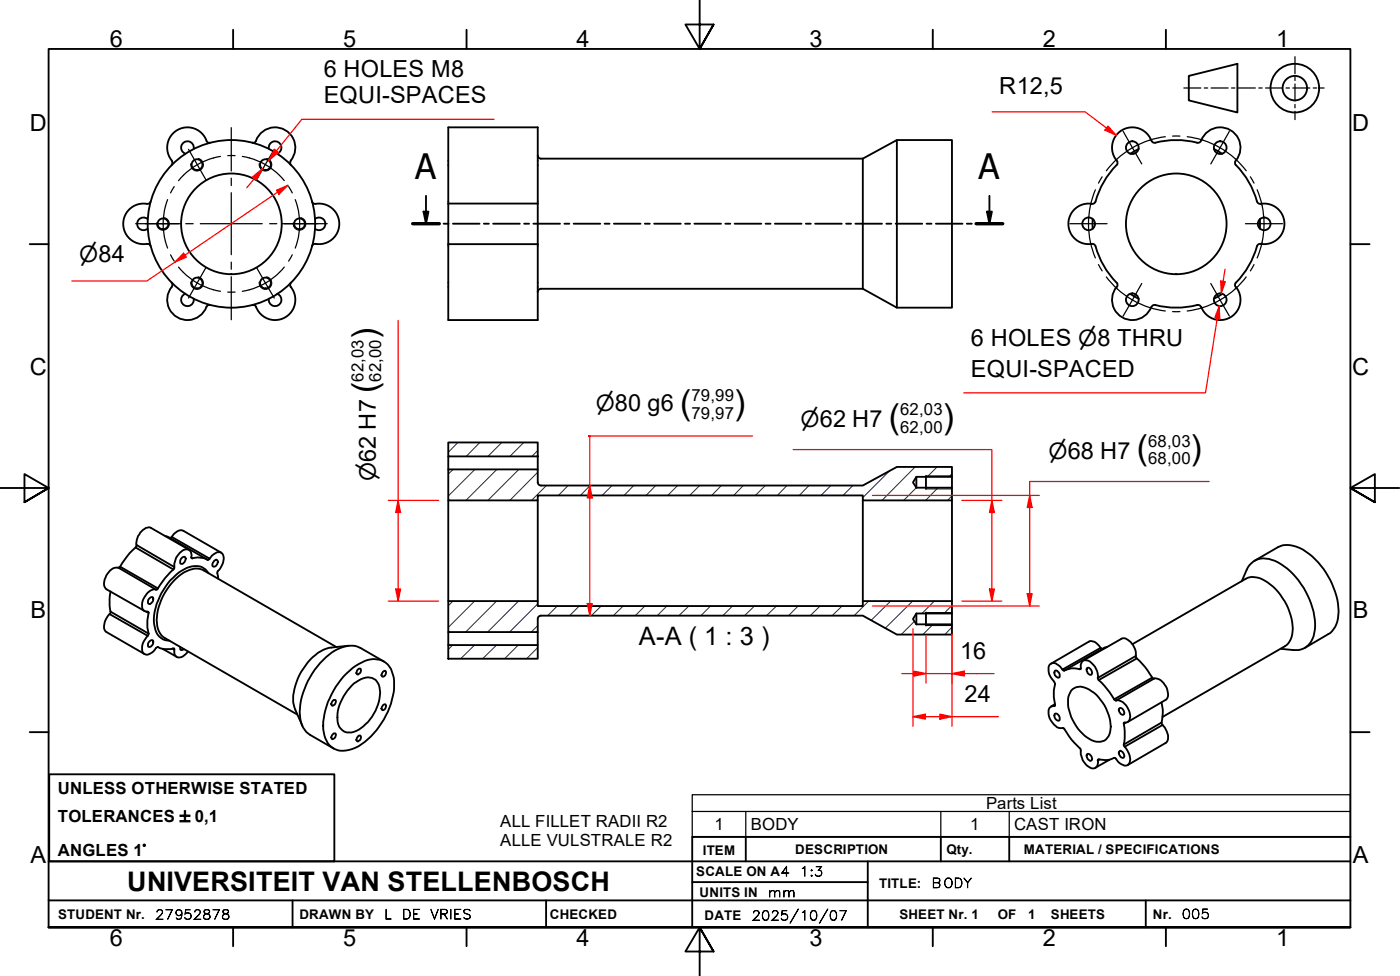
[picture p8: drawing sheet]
<svg xmlns="http://www.w3.org/2000/svg" width="287mm" height="200mm" viewBox="0 0 287 200" stroke-linecap="round" stroke-linejoin="round" font-family="sans-serif">
<!-- layer: Hatch -->
<g fill="none" stroke="#1e1e47" stroke-width=".21">
<path d="M93 96.2l-1.1 1M93.9 90.7l-2 2M97.4 96.2l-5.5 5.5M98.4 90.7l-2.8 2.8M101.9 96.2l-6.3 6.4M102.9 90.7l-2.8 2.8M106.4 96.2l-6.3 6.4M107.4 90.7l-2.8 2.8M110.3 96.8l-5.7 5.8M110.3 92.3l-1.2 1.2M112.1 99.5l-3.1 3.1M116.5 99.5l-1.9 2"/>
<path d="M121 99.5l-1.9 2M125.5 99.5l-2 2M130 99.5l-2 2M134.5 99.5l-2 2M139 99.5l-2 2M143.5 99.5l-2 2M148 99.5l-2 2M152.5 99.5l-2 2M157 99.5l-2.1 2M161.4 99.5l-2 2M165.9 99.5l-1.9 2M170.4 99.5l-2 2"/>
<path d="M174.9 99.5l-2 2M182.4 96.6l-5.4 5.4M187.7 95.7l-6.8 6.9M188 99.9l-2.6 2.7M192.2 95.7l-2 2M192.4 99.9l-2.5 2.7M195.3 97.1l-.7 .6M195.3 101.6l-.9 1M92.8 132.2l-.9 .9M92.9 123.2l-1 .9M97.3 123.2l-5.4 5.4M97.3 132.2l-2.8 2.8"/>
<path d="M101.9 123.2l-6.4 6.3M101.9 132.2l-2.9 2.8M106.3 132.2l-2.8 2.8M106.4 123.2l-6.4 6.3M110.3 132.7l-2.3 2.3M110.3 128.2l-1.3 1.3M110.3 123.8l-5.8 5.7M114.3 124.2l-2 2M118.8 124.2l-2 2M123.3 124.2l-2 2M127.8 124.2l-2 2M132.3 124.2l-2 2"/>
<path d="M136.8 124.2l-2 2M141.3 124.2l-2 2M145.7 124.2l-1.9 2M150.2 124.2l-1.9 2M154.7 124.2l-2 2M159.3 124.2l-2.1 2M163.7 124.2l-2 2M168.2 124.2l-2 2M172.7 124.2l-2 2M178.2 123.2l-3 3M182.7 123.2l-4 3.9M187.2 123.2l-5.6 5.5"/>
<path d="M187.6 127.3l-2.8 2.7M191.4 128l-2.1 2M191.6 123.2l-2.5 2.5M195.3 128.5l-1.5 1.5M195.3 124.1l-1.7 1.6"/>
</g>
<!-- layer: Visible Edges(ISO) -->
<g fill="none" stroke="#000" stroke-width=".38">
<path d="M39.7 30.5a1.3 1.3 0 0 0-.9-1.5 1.3 1.3 0 0 0-1.6 .9 1.3 1.3 0 0 0 .8 1.6M43.1 29.3a.62 .62 0 0 1-.7-.5 4.2 4.2 0 0 0-6.2-2.1 4.2 4.2 0 0 0-.9 6.5l-.1 .6M52.5 28.8a4.2 4.2 0 0 1 6.2-2.1 4.2 4.2 0 0 1 .8 6.5l.2 .6M52.5 28.8a.67 .67 0 0 1-.8 .5M55.1 30.5a1.3 1.3 0 0 1 1-1.5 1.3 1.3 0 0 1 1.6 .9 1.3 1.3 0 0 1-.8 1.6M91.9 26.1h18.4v39.5h-18.4zM110.3 31.8a.67 .67 0 0 0 .7 .7M110.9 32.5h66.1M177 32.5l7-3.8v34.4l-7-3.9M177 32.5v26.7M184 28.7h11.3v34.4h-11.3M229 33.8a18.2 18.2 0 0 0-4.4 7.7l-.7 .3"/>
<path d="M233.6 30.5l-1.8 1M236.2 28.8a4.2 4.2 0 0 0-6.2-2.1 4.2 4.2 0 0 0-.8 6.5l-.2 .6M236.2 28.8a.67 .67 0 0 0 .8 .5M237 29.2a17.2 17.2 0 0 1 8.6 0M246.3 28.8a.67 .67 0 0 1-.8 .5M246.4 28.8a4.2 4.2 0 0 1 6.1-2.1 4.2 4.2 0 0 1 .8 6.5l.2 .6M249 30.5l1.7 1M253.5 33.8a18.2 18.2 0 0 1 4.4 7.7l.4 .3a4.2 4.2 0 0 1 5.2 4.1 4.2 4.2 0 0 1-5.2 4.1l-.4 .2a18.2 18.2 0 0 1-4.4 7.7M30.3 44.9a1.3 1.3 0 0 0-1.8 .1 1.3 1.3 0 0 0 0 1.8 1.3 1.3 0 0 0 1.8 .1M30.9 41.3a.67 .67 0 0 1-.8 .5 4.2 4.2 0 0 0-4.8 4.2 4.2 4.2 0 0 0 5.1 4l.5 .5M35.2 57.9a.67 .67 0 0 1 0 .9M35.2 58.8a4.2 4.2 0 0 0 1.2 6.2 4.2 4.2 0 0 0 6-2.1"/>
<path d="M59.6 58.8a4.2 4.2 0 0 1-1.1 6.2 4.2 4.2 0 0 1-6-2.1M59.7 57.9a.67 .67 0 0 0 0 .9M64 41.3a.67 .67 0 0 0 .7 .5 4.2 4.2 0 0 1 4.9 4.2 4.2 4.2 0 0 1-5.1 4l-.5 .5M64.6 44.9a1.3 1.3 0 0 1 1.8 .1 1.3 1.3 0 0 1 0 1.8 1.3 1.3 0 0 1-1.8 .1M91.9 41.7h18.4M91.9 50h18.4M110.9 59.2h66.1M111 59.2a.67 .67 0 0 0-.7 .6M223.9 50a.67 .67 0 0 1 .8 .5 17.4 17.4 0 0 0 4.3 7.4M224 41.8a4.2 4.2 0 0 0-4.9 4.1 4.2 4.2 0 0 0 4.9 4.1M224.1 44.9v2M229 57.9a.67 .67 0 0 1 .1 .9"/>
<path d="M229.1 58.8a4.2 4.2 0 0 0 1.1 6.2 4.2 4.2 0 0 0 6-2.1M253.5 58.8a4.2 4.2 0 0 1-1.1 6.2 4.2 4.2 0 0 1-6-2.1M253.5 57.9a.67 .67 0 0 0 0 .9M258.4 44.9v2M38 60.2a1.3 1.3 0 0 0-.8 1.6 1.3 1.3 0 0 0 1.6 .9 1.3 1.3 0 0 0 .9-1.5M43.1 62.5a.67 .67 0 0 0-.8 .4M51.7 62.5a.67 .67 0 0 1 .8 .4M56.9 60.2a1.3 1.3 0 0 1 .8 1.6 1.3 1.3 0 0 1-1.6 .9 1.3 1.3 0 0 1-1-1.5M231.8 60.2l1.8 1M237 62.5a17.2 17.2 0 0 0 8.6 0M237 62.5a.67 .67 0 0 0-.8 .4M245.5 62.5a.67 .67 0 0 1 .8 .4"/>
<path d="M250.7 60.2l-1.7 1M91.9 90.7h18.4v2.8h-18.4zM91.9 93.5v2.7M110.3 98.8a.67 .67 0 0 0 .7 .7M110.3 98.9v-2.7h-18.4v6.4h18.4v-1.1h66.7v1.1h18.3v-2.7h-7.3M110.3 93.5v2.7M110.9 99.5h66.1l7-3.8h11.3v2h-7.3l-.7 1.2 .7 1M188 97.7v2.2M189.9 97.5v2.7M195.3 97.7v2.2M33.9 109.9l1.2 .3a2.72 2.72 0 0 1 2.3-1.5l8 4.6M37.1 114.5l.7-.4a.88 .88 0 0 1 .1 1 .88 .88 0 0 1-.9 .4v-.6z"/>
<path d="M38.7 112.6l-7.7-4.4a1.89 1.89 0 0 0-2.2 1 4.2 4.2 0 0 0-.9 2.8 22.7 22.7 0 0 0-3.5 4.3 2.25 2.25 0 0 0-2.4 1.3 2.8 2.8 0 0 0-.3 3l8 4.6M41.8 116.9l27.2 15.7M43.9 114.9l.4-.2a.79 .79 0 0 1 .3 .9 .79 .79 0 0 1-.9 .5l-.1-.5zM44.8 118.6l-.2-1.4a4.1 4.1 0 0 0 1.2-3.4 1.14 1.14 0 0 0-2-.2l-1.1 1.1a5.4 5.4 0 0 0-3.4-.3 1.59 1.59 0 0 0-.9-1.8 3.2 3.2 0 0 0-2.6 2.9v1a23.2 23.2 0 0 0-3.7 4.3 2.41 2.41 0 0 0-2.6 1.8 2.36 2.36 0 0 0 0 2.6l.9 .2a14.5 14.5 0 0 0 0 4.7 3.5 3.5 0 0 0-1.1 3.7l.2 .2a1.93 1.93 0 0 0 2.5-1.2l.3-.2a5 5 0 0 0 3.5 .3 1.48 1.48 0 0 0 .8 1.8l.9-.1 1-1.1M91.9 102.6v20.6M110.3 102.6v20.6M177 102.6v20.6M195.3 102.6v20.6M254.7 119.1a7.5 7.5 0 0 1 2-3.7 4.1 4.1 0 0 1 4.8-.5 15.4 15.4 0 0 1 8.2 14.3 4 4 0 0 1-4.5 4l-2.5-.2M257.3 114.9l4.8-2.8a5.9 5.9 0 0 1 6.4 1.4 15.8 15.8 0 0 1 6 12.5 4.6 4.6 0 0 1-2.1 4l-4.7 2.8M22.7 121.2a11.5 11.5 0 0 0 0 4.4 3.5 3.5 0 0 0-1.2 3.6l.3 .3 7.9 4.5M30.7 131.4l.5-.2a.83 .83 0 0 1 .1 1 .83 .83 0 0 1-.9 .3v-.7z"/>
<path d="M30.7 122.6l.5-.2a.87 .87 0 0 1 .1 .9 .87 .87 0 0 1-.8 .5l-.1-.2v-.4zM33.3 133l3 1.6M33.8 130.7l27.2 15.7M37 132.6v.6h.3l.4-.2M71.1 138a9.6 9.6 0 0 1 5.5-2.9 3.8 3.8 0 0 1 4 3.1 13.2 13.2 0 0 1-2.4 10 11.4 11.4 0 0 1-7.1 5.6 3.9 3.9 0 0 1-4.7-3.7 14.2 14.2 0 0 1 3-10.1zM71.5 132.3l-3.6 .4a8.2 8.2 0 0 0-5.7 4.3 10.9 10.9 0 0 0-1.9 7.5l1.7 4.3M73.5 137.2l.1-.2a.49 .49 0 0 1 .5 .4 .49 .49 0 0 1-.3 .6l-.5 .2-.2-.3zM78.6 137.6l.3-.1a.67 .67 0 0 1 .2 .8 .67 .67 0 0 1-.7 .3l-.2-.2zM78.7 135.6l-4.8-2.8a5.9 5.9 0 0 0-6.4 1.4 15.8 15.8 0 0 0-6 12.4 4.6 4.6 0 0 0 2.1 4l4.9 2.8M91.9 132.2h18.4v2.8h-18.4zM91.9 129.5v2.7M110.3 129.5v2.7"/>
<path d="M110.9 126.2h66.1l7 3.8h11.3v-2h-7.3M111 126.2a.67 .67 0 0 0-.7 .7v2.6h-18.4v-6.3h18.4v1h66.7v-1h18.3v2.5h-7.3l-.7 1.2 .7 1.1M188 125.7v2.3M189.9 125.5v2.7M195.3 125.7v2.3M215.5 136.1l.2-.1a2.47 2.47 0 0 1 2.4 1.4l.1 .1a4.1 4.1 0 0 1 3.4-.3l.1-.1a1.62 1.62 0 0 1 .6-1.8h.3a2.89 2.89 0 0 1 2.4 2.1l.2 1.8a25.1 25.1 0 0 1 3.5 4.3 2.75 2.75 0 0 1 2.9 2.2 1.85 1.85 0 0 1-.4 2.3l-.7 .1a18 18 0 0 1 .1 4.8 3.7 3.7 0 0 1 1.1 3.4l-.1 .2a1.05 1.05 0 0 1-1.5 .2l-.7-.5-.7-.9a5.4 5.4 0 0 1-3.5 .3 1.62 1.62 0 0 1-.9 1.9 3.2 3.2 0 0 1-2.6-2.9v-1a21.2 21.2 0 0 1-3.6-4.4 1.8 1.8 0 0 1-2.1-1 2.58 2.58 0 0 1-.5-3.3l.8-.2 .1-.2a9.8 9.8 0 0 1 0-4.4l-.1-.1a4.1 4.1 0 0 1-1.2-3.5zM216.5 137.4a.92 .92 0 0 1 .7 1.5 .91 .91 0 0 1-.8-.5 .91 .91 0 0 1 .1-1zM222.2 135.4l7.8-4.5a1.84 1.84 0 0 1 2.2 1 4.3 4.3 0 0 1 .8 2.9 17.7 17.7 0 0 1 3.5 4.3 2.43 2.43 0 0 1 2.6 1.6 2.27 2.27 0 0 1 0 2.7l-7.8 4.6M223 136.9a.86 .86 0 0 1 .9 .5 .86 .86 0 0 1-.1 .9 .94 .94 0 0 1-.8-1.4zM227.1 132.6l-1 .4-.2-.1a3.1 3.1 0 0 0-2.3-1.5l-8 4.6M232.3 132l23.2-13.4a4.6 4.6 0 0 1 5.1 1.2 11.8 11.8 0 0 1 4.4 10.2l-.3 1.1a2.82 2.82 0 0 1-1.2 1.4l-25.1 14.4M68.5 150.3h.1a.63 .63 0 0 1 .3 .7 .63 .63 0 0 1-.6 .4l-.1 .1a.77 .77 0 0 1 .3-1.2z"/>
<path d="M68.5 143.4h.1a.63 .63 0 0 1 .3 .7 .63 .63 0 0 1-.6 .5l-.1 .1a.77 .77 0 0 1 .3-1.3zM72.1 140.5a4.7 4.7 0 0 1 4.2-1.6 2.97 2.97 0 0 1 1.7 3 9.2 9.2 0 0 1-5.4 8.1 2.57 2.57 0 0 1-3.4-3 9.5 9.5 0 0 1 2.9-6.5zM73.5 150.9l.1-.2a.49 .49 0 0 1 .5 .4 .49 .49 0 0 1-.3 .6l-.5 .3-.2-.4zM78.6 144.5l.3-.2a.67 .67 0 0 1 .2 .8 .67 .67 0 0 1-.7 .4l-.2-.3zM216.3 146.3a.87 .87 0 0 1 .9 .4 .87 .87 0 0 1 0 1 1 1 0 0 1-.9-1.4zM216.3 144.3l-.7 .5M219.7 141.5a2.79 2.79 0 0 1 3.8-.1 9.2 9.2 0 0 1 4.2 8.6 2.58 2.58 0 0 1-4.2 1.4 9.4 9.4 0 0 1-4.4-8.6zM223 154.6a.83 .83 0 0 1 .8 .4 .83 .83 0 0 1 0 .9 .91 .91 0 0 1-.8-1.3zM227.6 155.7l-2.9 1.7M229.6 145.2a.83 .83 0 0 1 .8 .4 .83 .83 0 0 1 0 .9 .98 .98 0 0 1-.8-1.3zM229.7 153.9a.93 .93 0 0 1 .7 1.4 .98 .98 0 0 1-.8-1.3zM238.3 144a14.7 14.7 0 0 1 0 4.3 3.7 3.7 0 0 1 1.1 3.7l-.3 .3-7.8 4.5"/>
<circle cx="40.4" cy="33.8" r="1.11"/>
<circle cx="54.5" cy="33.8" r="1.11"/>
<circle cx="232.3" cy="30.3" r="1.3"/>
<circle cx="250.3" cy="30.3" r="1.3"/>
<circle cx="33.4" cy="45.9" r="1.11"/>
<circle cx="40.4" cy="58" r="1.11"/>
<circle cx="47.5" cy="45.9" r="10.3"/>
<circle cx="47.5" cy="45.9" r="17.2"/>
<circle cx="54.5" cy="58" r="1.11"/>
<circle cx="61.4" cy="45.9" r="1.11"/>
<circle cx="223.3" cy="45.9" r="1.3"/>
<circle cx="241.3" cy="45.9" r="10.3"/>
<circle cx="259.3" cy="45.9" r="1.3"/>
<circle cx="232.3" cy="61.4" r="1.3"/>
<circle cx="250.3" cy="61.4" r="1.3"/>
</g>
<!-- layer: Threads(ISO) -->
<path d="M40.6 32.5a1.3 1.3 0 0 1 1.1 1.5 1.3 1.3 0 0 1-1.5 1 1.3 1.3 0 0 1-1.1-1.5M54.7 32.5a1.3 1.3 0 0 1 1 1.5 1.3 1.3 0 0 1-1.5 1 1.3 1.3 0 0 1-1-1.5M33.7 44.6a1.3 1.3 0 0 1 1 1.5 1.3 1.3 0 0 1-1.5 1.1 1.3 1.3 0 0 1-1-1.5M40.6 56.7a1.3 1.3 0 0 1 1.1 1.5 1.3 1.3 0 0 1-1.5 1.1 1.3 1.3 0 0 1-1.1-1.5M54.7 56.7a1.3 1.3 0 0 1 1 1.5 1.3 1.3 0 0 1-1.5 1.1 1.3 1.3 0 0 1-1-1.5M61.7 44.6a1.3 1.3 0 0 1 1 1.5 1.3 1.3 0 0 1-1.5 1.1 1.3 1.3 0 0 1-1-1.5M189.9 97.5h5.4M189.9 100.2h5.4M189.9 128.2h5.4M189.9 125.5h5.4" fill="none" stroke="#000" stroke-width=".21"/>
<!-- layer: Visible Tangent Edges(ISO) -->
<g fill="none" stroke="#000" stroke-width=".38">
<path d="M24.3 116.3l7.7 4.5M24.6 116.1l7.8 4.5M27.8 112.2l7.8 4.5M28 111.7l7.8 4.5M34.9 110.2l7.7 4.5M35.2 110l7.8 4.5M39.2 114.3l.2 .1M41.8 116.9a4.7 4.7 0 0 0-5.1 1.1 12 12 0 0 0-4.4 10.3l.3 1a2.82 2.82 0 0 0 1.2 1.4M42.8 117.5a3.3 3.3 0 0 0-4.5-1.1 12.8 12.8 0 0 0-6.7 11.6 3.3 3.3 0 0 0 3.2 3.3M22.5 125.9l7.8 4.4M22.7 125.3l7.8 4.6M30 125.3l.5 .3"/>
<path d="M35.4 132.9l.4 .3M221.7 137l-.2 .2M225.7 132.8l-7.8 4.4M226.1 133l-7.8 4.4M233 134.4l-7.8 4.5M233.2 134.9l-7.8 4.5M236.3 138.9l-7.8 4.4M236.7 139.1l-7.8 4.5M216.4 144.6l-.2 .1M225.6 155.6l-.4 .3M230.9 148.1l-.4 .2M238.3 148.1l-7.8 4.5"/>
<path d="M238.4 148.6l-7.7 4.4"/>
</g>
<!-- layer: Symbols(ISO) -->
<path d="M142 166.3v-3.4h135v3.4M142 166.3v5.2h135v-5.2M142 166.3h135M153 166.3v5.2M193 166.3v5.2M207 166.3v5.2" fill="none" stroke="#000" stroke-width=".25"/>
<!-- layer: Section View Lines(ISO) -->
<g fill="none" stroke="#000" stroke-width=".38">
<path d="M84.6 45.8h5.5M86.9 43.4h1l-.5 2.4zM87.4 40.1v5.7M91 45.8h1M92.9 45.8h5.5M99.3 45.8h1M101.2 45.8h5.4M107.5 45.8h1M109.4 45.8h5.5M115.8 45.8h1M117.7 45.8h5.4M124 45.8h1"/>
<path d="M125.9 45.8h5.5M132.3 45.8h1M134.2 45.8h5.4M140.5 45.8h1M142.4 45.8h5.5M148.8 45.8h1M150.7 45.8h5.4M157 45.8h1.1M158.9 45.8h5.5M165.3 45.8h1M167.2 45.8h5.5M173.5 45.8h1.1"/>
<path d="M175.5 45.8h5.4M181.8 45.8h1M183.7 45.8h5.5M190.1 45.8h1M192 45.8h5.4M198.3 45.8h1M200.2 45.8h5.5M202.4 43.4h1.1l-.6 2.4zM202.9 40.1v5.7"/>
</g>
<path d="M84.6 45.8h5.5M200.2 45.8h5.5" fill="none" stroke="#000" stroke-width=".7"/>
<path d="M86.9 43.4h1l-.5 2.4zM202.4 43.4h1.1l-.6 2.4z" fill="#000"/>
<!-- layer: Border_0 -->
<g fill="none" stroke="#000" stroke-width=".38">
<path d="M47.8 6.1v3.9M95.7 6.1v3.9M143.5 0v10l-2.9-5h5.8l-2.9 5 2.9-5M191.3 6.1v3.9M239.1 6.1v3.9M6.1 50h3.9M277 50h3.9M0 100h10l-5-2.8v5.7l5-2.9-5 2.9M287 100h-10l5-2.8v5.7l-5-2.9 5 2.9M6.1 150.1h3.9M277 150.1h3.9M10 190.1v-180.1h267v180.1h-267h267"/>
<path d="M47.8 190.1v3.8M95.7 190.1v3.8M146.4 195l-2.9-4.9 2.9 4.9h-5.8l2.9-4.9v9.9M191.3 190.1v3.8M239.1 190.1v3.8"/>
</g>
<!-- layer: Sketch Geometry(ISO) -->
<g fill="none" stroke="#000" stroke-width=".38">
<path d="M243.8 15.6l10-2.5v10l-10-2.5zM10.1 158.7h58.5v17.8h-58.5zM10 176.5h267M153 171.5v5M178 176.5v13.6M193 171.5v5M207 171.5v5M277 171.5h-135v18.6M10 190.1h267M10 184.5h267M60 184.5v5.6M112 184.5v5.6"/>
<path d="M142 180.8h36M235 184.5v5.6"/>
<circle cx="265.6" cy="18.1" r="5"/>
<circle cx="265.6" cy="18.1" r="2.51"/>
</g>
<g fill="none" stroke="#000" stroke-width=".25">
<path d="M242.8 18h3.5M247 18h.7M248.4 18h3.5M252.6 18h.7M254 18h3.5M258.2 18h.7M259.6 18h3.5M263.8 18h.7M265.2 18h3.5M265.6 11.6v3.5M265.6 15.8v.7M265.6 17.2v3.5"/>
<path d="M269.4 18h.7M270.8 18h.8M265.6 21.4v.7M265.6 22.8v1.7"/>
</g>
<!-- layer: Center Mark(ISO) -->
<g fill="none" stroke="#000" stroke-width=".25">
<path d="M38.7 30.6l3.5 6.2M47.4 26.2v8.9M47.4 36.5v1.5M47.4 39.5v12.7M56.3 30.6l-3.7 6.2M27.8 45.8h8.8M29.8 45.8h7.3M38.1 45.8h1.5M41.1 45.8h12.7M42.2 54.9l-3.5 6.2M47.4 53.7v1.5M47.4 56.7v8.8"/>
<path d="M52.6 54.9l3.7 6.2M55.3 45.8h1.5M57.8 45.8h7.3M58.3 45.8h8.8"/>
</g>
<!-- layer: Centerline(ISO) -->
<path d="M35.7 38.2l-.7 1.3M45.2 32.1a14 14 0 0 0-8.6 4.9M46.7 31.9h1.5M49.7 32.1a14 14 0 0 1 8.6 4.9M59.2 38.2l.7 1.3M34.4 40.9a14 14 0 0 0 0 9.9M35 52.2l.7 1.3M36.6 54.7a14 14 0 0 0 8.6 5M46.7 59.9h1.5M58.3 54.7a14 14 0 0 1-8.6 5M59.9 52.2l-.7 1.3M60.6 40.9a14 14 0 0 1 0 10" fill="none" stroke="#000" stroke-width=".25"/>
<!-- layer: Dimensions(ISO) -->
<path d="M37.9 52.3l-2 1.4" fill="none" stroke="#f00" stroke-width=".25"/>
<path d="M37.7 51.9l.5 .8-2.3 1z" fill="#f00"/>
<path d="M59.1 38l-2.1 1.4M37.7 51.9l.5 .8-2.3 1z" fill="none" stroke="#f00" stroke-width=".25"/>
<path d="M56.7 39l2.4-1-1.9 1.8z" fill="#f00"/>
<path d="M56.7 39l2.4-1-1.9 1.8zM57 39.4l-19.1 12.9M35.9 53.7l-5.8 3.9h-15.4M121 99.5v2.5" fill="none" stroke="#f00" stroke-width=".25"/>
<path d="M121 99.5l.5 2.5h-1z" fill="#f00"/>
<path d="M121 99.5l.5 2.5h-1zM121 123.7v2.5" fill="none" stroke="#f00" stroke-width=".25"/>
<path d="M120.5 123.7h1l-.5 2.5z" fill="#f00"/>
<path d="M226.9 26.2l2.1 1.5M154.4 89.3h-33.7h.3v10.2M121 102v21.7M120.5 123.7h1l-.5 2.5z" fill="none" stroke="#f00" stroke-width=".25"/>
<!-- layer: Center Mark(ISO) -->
<path d="M230.4 26.9l3.8 6.7M252.2 26.9l-3.9 6.7M219.5 45.8h7.6M234.2 58.1l-3.8 6.7M248.3 58.1l3.9 6.7M255.5 45.8h7.6" fill="none" stroke="#000" stroke-width=".25"/>
<!-- layer: Centerline(ISO) -->
<path d="M224.7 38.9a18 18 0 0 0 0 14M226.1 36.2l-.8 1.3M239 28a18 18 0 0 0-12.1 7M240.5 27.9h1.5M243.5 28a18 18 0 0 1 12.1 7M256.5 36.2l.7 1.3M257.9 38.9a18 18 0 0 1 0 14M225.3 54.2l.8 1.3M226.9 56.8a18 18 0 0 0 12.1 6.9M255.6 56.8a18 18 0 0 1-12.1 6.9M257.2 54.2l-.7 1.3M240.5 63.9h1.5" fill="none" stroke="#000" stroke-width=".25"/>
<!-- layer: Dimensions(ISO) -->
<path d="M227.3 25.8l1.7 1.9-2.4-1z" fill="#f00"/>
<path d="M203.5 22.9h19.1l4.3 3.3M227.3 25.8l1.7 1.9-2.4-1zM211.2 101.5v2.5" fill="none" stroke="#f00" stroke-width=".25"/>
<path d="M211.2 101.5l.5 2.5h-1z" fill="#f00"/>
<path d="M211.2 101.5l.5 2.5h-1zM211.2 121.7v2.5" fill="none" stroke="#f00" stroke-width=".25"/>
<path d="M210.7 121.7h1l-.5 2.5z" fill="#f00"/>
<path d="M248 98.7h-36.8v2.8M81.7 102.6v2.4M178.9 101.5h34.3M211.2 104v17.7M178.9 124.2h34.3M210.7 121.7h1l-.5 2.5z" fill="none" stroke="#f00" stroke-width=".25"/>
<path d="M81.7 102.6l.5 2.4h-1z" fill="#f00"/>
<path d="M81.7 102.6l.5 2.4h-1zM81.7 120.7v2.5" fill="none" stroke="#f00" stroke-width=".25"/>
<path d="M81.2 120.7h1l-.5 2.5z" fill="#f00"/>
<path d="M81.7 65.7v36.9M250.1 62.7l-.4 2.5M79.6 102.6h10.4M81.7 105v15.7M79.6 123.2h10.4M81.2 120.7h1l-.5 2.5z" fill="none" stroke="#f00" stroke-width=".25"/>
<path d="M250.1 62.7l.1 2.6-1-.1z" fill="#f00"/>
<path d="M250.9 57.7l-.4 2.4M250.1 62.7l.1 2.6-1-.1z" fill="none" stroke="#f00" stroke-width=".25"/>
<path d="M250.4 57.6l.9 .1-.8 2.4z" fill="#f00"/>
<path d="M56.7 30.9l-1.6 2M250.4 57.6l.9 .1-.8 2.4zM251.3 55.2l-.4 2.5M250.1 62.7l-2.8 17.8h-49.6" fill="none" stroke="#f00" stroke-width=".25"/>
<path d="M56.3 30.6l.8 .6-2 1.7z" fill="#f00"/>
<path d="M53.8 34.6l-1.6 2M56.3 30.6l.8 .6-2 1.7z" fill="none" stroke="#f00" stroke-width=".25"/>
<path d="M51.8 36.3l2-1.7-1.2 2.2z" fill="#f00"/>
<path d="M51.8 36.3l2-1.7-1.2 2.2zM52.2 36.6l-1.6 1.9M101.3 24.4h-39.4l-6.8 8.5M203.5 102.6v2.4" fill="none" stroke="#f00" stroke-width=".25"/>
<path d="M203.5 102.6l.5 2.4h-1.1z" fill="#f00"/>
<path d="M203.5 102.6l.5 2.4h-1.1zM203.5 120.7v2.5" fill="none" stroke="#f00" stroke-width=".25"/>
<path d="M202.9 120.7h1.1l-.5 2.5z" fill="#f00"/>
<path d="M162.7 92.1h40.8v10.5M197.3 102.6h8.2M203.5 105v15.7M197.3 123.2h8.2M202.9 120.7h1.1l-.5 2.5zM187.3 146.9h2.5" fill="none" stroke="#f00" stroke-width=".25"/>
<path d="M187.3 146.9l2.5-.5v1z" fill="#f00"/>
<path d="M187.3 146.9l2.5-.5v1zM192.8 146.9h2.5" fill="none" stroke="#f00" stroke-width=".25"/>
<path d="M192.8 146.4l2.5 .5-2.5 .5z" fill="#f00"/>
<path d="M187.3 128.8v20M187.5 138h2.4M195.3 130v18.8M189.8 146.9h3M192.8 146.4l2.5 .5-2.5 .5zM195.3 146.9h9.5" fill="none" stroke="#f00" stroke-width=".25"/>
<path d="M187.5 137.5l2.4 .5-2.4 .6z" fill="#f00"/>
<path d="M187.5 137.5l2.4 .5-2.4 .6zM195.3 138h2.5" fill="none" stroke="#f00" stroke-width=".25"/>
<path d="M195.3 138l2.5-.5v1.1z" fill="#f00"/>
<path d="M185 138h2.5M189.9 138h5.4M189.9 130.2v9.8M195.3 138l2.5-.5v1.1zM195.3 130v10M197.8 138h6.1" fill="none" stroke="#f00" stroke-width=".25"/>
<g font-size="7.2">
<text x="85.2" y="36.6">A</text>
<text x="200.7" y="36.6">A</text>
</g>
<g font-size="6.9">
<text x="77.2" y="69.5" transform="rotate(-90 77.2 69.5)">)</text>
<text x="77.2" y="80.6" transform="rotate(-90 77.2 80.6)">(</text>
<text x="139.5" y="84.8">(</text>
<text x="150.6" y="84.8">)</text>
<text x="182.3" y="87.6">(</text>
<text x="193.4" y="87.6">)</text>
<text x="233.2" y="94.2">(</text>
<text x="244.2" y="94.2">)</text>
</g>
<text font-size="5.5" x="26.1" y="182.6">UNIVERSITEIT VAN STELLENBOSCH</text>
<text font-size="5.2" x="131.1" y="132.2">A-A ( 1 : 3 )</text>
<g font-size="4.8">
<text x="22.5" y="9.7">6</text>
<text x="70.4" y="9.7">5</text>
<text x="118.2" y="9.7">4</text>
<text x="166.1" y="9.7">3</text>
<text x="213.9" y="9.7">2</text>
<text x="261.7" y="9.7">1</text>
<text x="66.4" y="15.7">6 HOLES M8</text>
<text x="66.4" y="21.1">EQUI-SPACES</text>
<text x="205" y="19.2">R12,5</text>
<text x="6.1" y="26.8">D</text>
<text x="277.4" y="26.8">D</text>
<text x="199.1" y="70.9">6 HOLES ⌀8 THRU</text>
<text x="6.1" y="76.8">C</text>
<text x="199.1" y="77.3">EQUI-SPACED</text>
<text x="277.4" y="76.8">C</text>
<text x="6.2" y="126.7">B</text>
<text x="277.5" y="126.7">B</text>
<text x="196.9" y="135">16</text>
<text x="197.9" y="143.8">24</text>
<text x="6.2" y="176.8">A</text>
<text x="277.5" y="176.8">A</text>
<text x="22.5" y="193.9">6</text>
<text x="70.4" y="193.9">5</text>
<text x="118.2" y="193.9">4</text>
<text x="166.1" y="193.9">3</text>
<text x="213.9" y="193.9">2</text>
<text x="261.7" y="193.9">1</text>
</g>
<g font-size="4.6">
<text x="16.3" y="53.7">⌀84</text>
<text x="122.2" y="84.3">⌀80 g6</text>
<text x="164.2" y="87.6">⌀62 H7</text>
<text x="215.1" y="94.1">⌀68 H7</text>
<text x="77.1" y="98.7" transform="rotate(-90 77.1 98.7)">⌀62 H7</text>
</g>
<g font-size="3.4">
<text x="74.5" y="78.2" transform="rotate(-90 74.5 78.2)">62,03</text>
<text x="78.2" y="78.2" transform="rotate(-90 78.2 78.2)">62,00</text>
<text x="141.9" y="82.2">79,99</text>
<text x="141.9" y="85.9">79,97</text>
<text x="184.7" y="88.6">62,00</text>
<text x="184.7" y="85">62,03</text>
<text x="235.5" y="95.2">68,00</text>
<text x="235.5" y="91.6">68,03</text>
<text x="11.9" y="162.8">UNLESS OTHERWISE STATED</text>
<text x="202.2" y="165.8">Parts List</text>
<text x="11.9" y="168.5">TOLERANCES ±0,1</text>
<text x="102.6" y="169.5">ALL FILLET RADII R2</text>
<text x="102.6" y="173.4">ALLE VULSTRALE R2</text>
<text x="146.6" y="170.2">1</text>
<text x="154" y="170.2">BODY</text>
<text x="199" y="170.2">1</text>
<text x="208" y="170.2">CAST IRON</text>
<text x="11.9" y="175.4">ANGLES 1°</text>
</g>
<g font-size="2.7">
<text x="142.8" y="179.6">SCALE ON A4</text>
<text x="144.1" y="175.1">ITEM</text>
<text x="163.1" y="175.1">DESCRIPTION</text>
<text x="164" y="179.6">1:3</text>
<text x="194.1" y="175">Qty.</text>
<text x="210" y="175">MATERIAL / SPECIFICATIONS</text>
<text x="143.5" y="183.8">UNITS IN</text>
<text x="157.5" y="183.8">mm</text>
<text x="180.3" y="181.9">TITLE:</text>
<text x="191.1" y="181.9">BODY</text>
<text x="11.9" y="188.4">STUDENT Nr.</text>
<text x="31.8" y="188.4">27952878</text>
<text x="61.4" y="188.3">DRAWN BY</text>
<text x="78.8" y="188.3">L</text>
<text x="82.4" y="188.3">DE</text>
<text x="88.3" y="188.3">VRIES</text>
<text x="112.8" y="188.3">CHECKED</text>
<text x="144.5" y="188.6">DATE</text>
<text x="154.2" y="188.6">2025/10/07</text>
<text x="184.5" y="188.3">SHEET Nr. 1</text>
<text x="204.7" y="188.3">OF</text>
<text x="210.9" y="188.3">1</text>
<text x="215.5" y="188.3">SHEETS</text>
<text x="236.5" y="188.3">Nr.</text>
<text x="242.4" y="188.3">005</text>
</g>
</svg>
